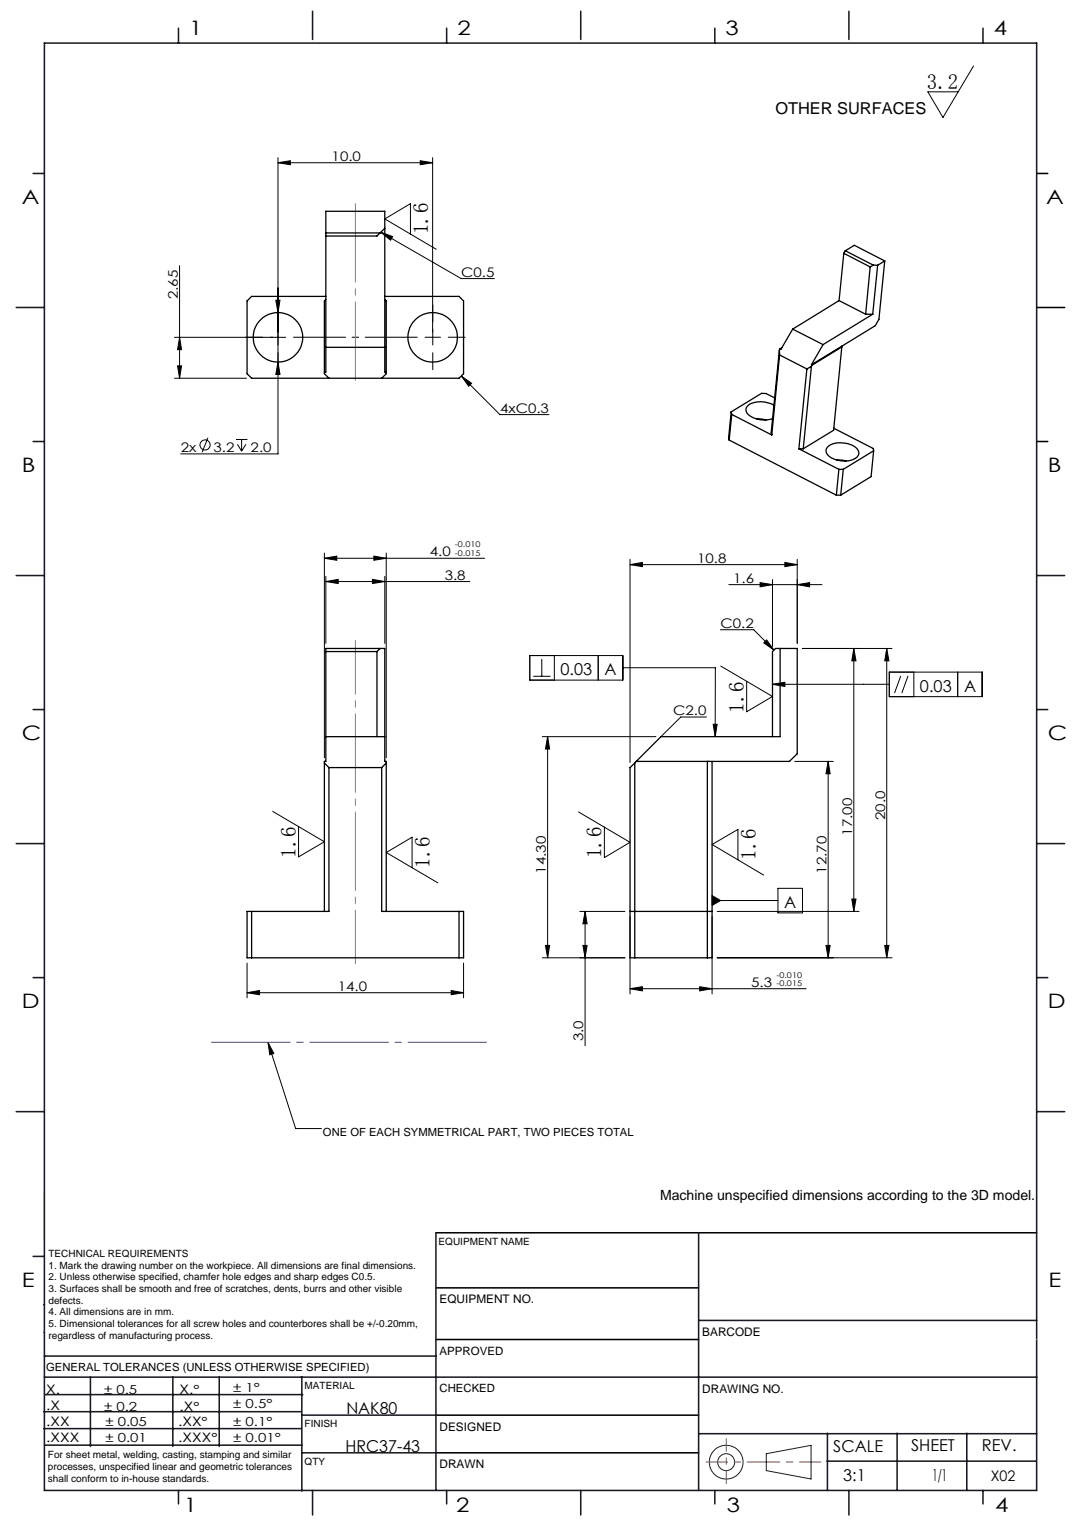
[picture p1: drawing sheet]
<svg xmlns="http://www.w3.org/2000/svg" width="210mm" height="297mm" viewBox="0 0 210 297" stroke-linecap="round" stroke-linejoin="round" font-family="sans-serif">
<g fill="none" stroke="#000" stroke-width=".19">
<path d="M188.8 12.8l-6 10-2.9-5h5.9M53.9 31.6l2.4-.4v.8zM53.9 30.6v57.4h-18.9M53.9 31.6h30M81.5 31.2l2.4 .4-2.4 .4zM83.9 30.6v33.8M34.8 51.5v21.9M53.5 58.2h.8l-.4 2.4zM73.8 45l2.3 .9-.4 .7zM73.8 45l15.6 9h6.4M79.6 45.4v-5.9l-5 3 10 5.9M33.8 73.4h14"/>
<path d="M34.4 71h.8l-.4 2.4zM34.8 65.4l.4 2.4h-.8zM53.9 70.2l.4 2.4h-.8zM55.4 65.4h-21.6M89.5 73l1.9 1.4-.5 .5zM89.5 73l7.4 7.4h9.5M40.3 84.9l-1.1 2.8M45.8 85.3h2.2M46 86.2l.8 1.3M46.8 85.3v2.2M47.7 86.2l-.9 1.3M62.9 108.3l2.4-.4v.8z"/>
<path d="M62.9 107.3v39.7M62.9 108.3h31.1M63.2 112.8l2.4-.4v.8zM63.2 111.8v13M63.2 112.8h27.9M72.2 112.4l2.4 .4-2.4 .4zM72.5 107.9l2.4 .4-2.4 .4zM74.6 111.8v13M74.9 107.3v39.7M122.2 109.5l2.4-.4v.8zM122.2 108.5v39.4M122.2 109.5h32.4"/>
<path d="M141.3 113.4h18.1M147.4 113l2.4 .4-2.4 .4zM149.8 112.4v13M152.2 109.1l2.4 .4-2.4 .4zM154.6 108.5v16.3M154.6 113.4l2.4-.4v.8zM102.7 127.2h18.1v4.7h-18.1zM103.4 131.2h3.4M105.1 127.8v3.4M107.5 127.2v4.7M116 127.2v4.7M120.8 129.5h17.9v13.4"/>
<path d="M137 139.1h-5l-3.8 3.8M139.7 122.2h6.5l3.9 3.9M139.8 129.2l10 5.9-5 3v-5.9M148.1 124.7l.6-.6 1.4 2zM149.8 132.7l2.4-.3v.8zM149.8 132.7h22.6M155.6 125.8h17.4M165.6 125.8l.4 2.4h-.8zM165.6 125.8v51M171.9 125.8l.5 2.4h-.8zM171.9 125.8v60M172.4 130.4h18.1v4.7h-18.1z"/>
<path d="M174.7 131.1l-1.2 3.3M176.1 131.1l-1.2 3.3M177.2 130.4v4.7M185.7 130.4v4.7M52.9 157.4l10 5.9-5 2.9v-5.9M105.2 142.9h22M106.2 142.9l.4 2.4h-.8zM106.2 142.9v42.9M112.2 157.5l10 5.9-5 3v-6M138.3 140.5h.8l-.4 2.4zM154.1 147.7h7.5M160.6 147.7l.4 2.4h-.8z"/>
<path d="M160.6 147.7v38.1M79.9 168.3v-5.9l-5 3 10 5.9M112.4 176.8h8.8M113.5 176.8l.3 2.4h-.8zM113.5 176.8v26.1M122.2 177.8v15M138.1 173.7l1.6 1-1.6 .9zM138.1 177.8v15M138.1 174.7h12.7M139.1 176.8h27.5M143.1 166.8v-5.9l-5 2.9 10 6M150.8 172.3h4.8v4.8h-4.8z"/>
<path d="M165.2 174.4h.8l-.4 2.4zM47.9 192.6l2.4-.4v.8zM47.9 186.8v6.8M47.9 192.6h42M87.5 192.2l2.4 .4-2.4 .4zM89.9 186.8v6.8M105.8 183.4h.8l-.4 2.4zM113 183.4h.8l-.3 2.4zM121.2 185.8h-16M122.2 191.8l2.4-.4v.8zM122.2 191.8h34.1M135.7 191.4l2.4 .4-2.4 .4z"/>
<path d="M139.1 185.8h33.9M160.2 183.4h.8l-.4 2.4zM171.6 183.4h.8l-.5 2.4zM52 202.2l5.3 16.7h5M52 202.2l1.1 2.2-.8 .2z"/>
<circle cx="39.8" cy="86.3" r=".98"/>
</g>
<g fill="none" stroke="#191924" stroke-width=".19">
<path d="M8.6 231.2v9.4M148.6 282l8.7-1.6v6.5l-8.7-1.6z"/>
<circle cx="140.8" cy="283.7" r="3.3"/>
<circle cx="140.8" cy="283.7" r="1.64"/>
</g>
<path d="M50.9 65.4h-3.3M53.9 62.4v-3.3M53.9 68.4v3.3M83.9 65.4v-1.5M83.9 65.4h-1.5M83.9 65.4v1.5M83.9 65.4h1.5M83.9 62.4v-3.3M83.9 68.4v3.3M86.9 65.4h3.3" fill="none" stroke="#000" stroke-width=".19" stroke-dasharray="15.2 1.3 1.3 1.3"/>
<path d="M56.9 65.4h24" fill="none" stroke="#000" stroke-width=".19" stroke-dasharray="15.2 1.3 1.3 1.3" stroke-dashoffset="5.1"/>
<path d="M68.9 124.3v62.7" fill="none" stroke="#808080" stroke-width=".19" stroke-dasharray="15.2 1.3 1.3 1.3" stroke-dashoffset="4.8"/>
<path d="M68.9 74.8v-36.3" fill="none" stroke="#808080" stroke-width=".19" stroke-dasharray="15.2 1.3 1.3 1.3" stroke-dashoffset="-1"/>
<path d="M201 33.7h2.2M201 59.7h5.4M201 85.7h2.2M84.5 239.1h116.5M84.6 259.9h50.9M84.6 249.8h50.9M84.6 274.5h50.9M84.5 281.8h51" fill="none" stroke="#000" stroke-width=".3"/>
<path d="M136.9 283.6h22.3" fill="none" stroke="#f00" stroke-width=".19" stroke-dasharray="6.3 1.3 1.3 1.3" stroke-dashoffset="2.2"/>
<path d="M140.8 287.8v-8.7" fill="none" stroke="#f00" stroke-width=".19" stroke-dasharray="6.3 1.3 1.3 1.3" stroke-dashoffset="3.9"/>
<g fill="none" stroke="#191924" stroke-width=".3">
<path d="M8.6 8.4h192.4v280.7h-192.4zM34.6 5.5v2.9M60.6 2.2v5.5M86.6 5.5v2.9M112.6 2.2v5.5M138.6 5.5v2.9M164.6 2.2v5.5M190.6 5.5v2.9M6.4 33.7h2.2M3.1 59.7h5.5M6.4 85.7h2.2M3.1 111.7h5.5"/>
<path d="M201 111.7h5.4M6.4 137.7h2.2M201 137.7h2.2M3.1 163.7h5.5M201 163.7h5.4M6.4 189.6h2.2M201 189.6h2.2M3.1 215.6h5.5M201 215.6h5.4M84.5 239.1v50M135.5 239.1v50M6.4 243.7h2.2"/>
<path d="M8.5 253.1h.1M8.6 258.5h.1M135.5 256.1h65.5M8.5 277.1h49.9M8.5 273.9h49.9M8.6 267.2h192.4M8.6 263.1h75.9M8.8 270.5h49.9M17.5 267.2v13.4M33.5 267.2v13.4M42.5 267.2v13.4M58.5 267.2v22"/>
<path d="M58.6 274.5h26M135.5 278.1h65.5M160.4 278v11.1M174 278v11.1M187.5 278v11.1M8.8 280.3h49.7M34.6 289.1v2.6M58.5 281.8h26M60.6 289.1v4.8M86.6 289.1v2.6M112.6 289.1v4.8M138.6 289.1v2.6"/>
<path d="M160.4 283.5h40.5M164.6 289.1v4.8M190.6 289.1v2.6"/>
</g>
<path d="M201 259.9h.1" fill="none" stroke="#c0c0c0" stroke-width=".19"/>
<path d="M39.9 202.2h55.6" fill="none" stroke="#00f" stroke-width=".19" stroke-dasharray="15.2 1.3 1.3 1.3" stroke-dashoffset="-1.1"/>
<g fill="#000">
<path d="M52 202.2l1.1 2.2-.8 .2z"/>
<path d="M154.6 113.4l2.4-.4v.8zM147.4 113l2.4 .4-2.4 .4z"/>
<path d="M149.8 132.7l2.4-.3v.8zM138.3 140.5h.8l-.4 2.4zM138.1 173.7l1.6 1-1.6 .9z"/>
<path d="M106.2 142.9l.4 2.4h-.8zM105.8 183.4h.8l-.4 2.4z"/>
<path d="M47.9 192.6l2.4-.4v.8zM87.5 192.2l2.4 .4-2.4 .4zM63.2 112.8l2.4-.4v.8zM72.2 112.4l2.4 .4-2.4 .4zM62.9 108.3l2.4-.4v.8zM72.5 107.9l2.4 .4-2.4 .4zM122.2 191.8l2.4-.4v.8zM135.7 191.4l2.4 .4-2.4 .4zM148.1 124.7l.6-.6 1.4 2zM122.2 109.5l2.4-.4v.8zM152.2 109.1l2.4 .4-2.4 .4zM53.9 31.6l2.4-.4v.8zM81.5 31.2l2.4 .4-2.4 .4zM89.5 73l1.9 1.4-.5 .5zM73.8 45l2.3 .9-.4 .7zM53.5 58.2l.4 2.4 .4-2.4zM53.9 70.2l-.4 2.4h.8z"/>
<path d="M171.6 183.4h.8l-.5 2.4zM171.9 125.8l.5 2.4h-.8zM160.2 183.4h.8l-.4 2.4zM160.6 147.7l.4 2.4h-.8zM113 183.4h.8l-.3 2.4zM113.5 176.8l.3 2.4h-.8zM165.2 174.4h.8l-.4 2.4zM165.6 125.8l.4 2.4h-.8zM34.4 71h.8l-.4 2.4zM34.8 65.4l.4 2.4h-.8z"/>
</g>
<g fill="none" stroke="#000" stroke-width=".25">
<path d="M63.2 57.5h-14.4l-.9 .9v14.1l.9 .9h40.2l.9-.9v-14.1l-.9-.9h-14.4M63.2 58.1l-.3 .3v14.1l.9 .9M63.2 45.2h10.5M73.7 45.2l-.6 .6h-9.9M74.6 58.1l.3 .3v14.1l-.9 .9M74.6 44.3l-.9 .9M162.7 58.3l5.2 2.7M162.7 58.3l-9 5.5M163.6 49.1l5.1 2.7M163.6 49.1l-.9 9.2M163.9 48.6l1.8-1 5.9 3M163.9 48.6l5.4 2.8"/>
<path d="M163.9 48.6l-.3 .5M168.7 51.8l-.8 9.2M169.3 51.4l-.6 .4M169.3 51.4l.9 .1M170.2 51.5l-1 9.5M171.6 50.6l-1.2 11.3-.7 1.3-12.4 7.6M171.6 50.6l-1.4 .9M62.9 72.2h.3v-31.2h11.4v31.2h.3M63.2 67.4h11.4M141.8 79.9l.1 .5M141.8 79.9l-.5 5 .1 .5M150.1 78.6a4.9 4.9 0 0 0-5 0 1.25 1.25 0 0 0 .4 2.1 5.3 5.3 0 0 0 4.3 .5"/>
<path d="M150.2 77.2l-1.7-.9h-.8l-5.9 3.6M151.1 67.9l.1 1M151.1 67.9l-1.6 16 .1 .5M151.2 68.9l-1.6 15.5M151.2 68.9l5.3 2.7M151.3 67.7l-.2 .2M151.6 67.4l-.3 .3M153.7 63.8l-2.3 3.9h-.1M153.7 63.8l5.9 3M156.5 71.6l-1.6 15.5M157.3 70.8h.2M157.3 71.1l-.8 .5"/>
<path d="M157.3 71.1l-1.5 16M157.5 70.8l-.2 .3M159.6 66.8l-2.3 4M163.2 67.3l-5.7 3.5M163.2 67.3l-1.6 16.2-5.8 3.6M163.2 67.2v.1M167.9 61h1.3M169.2 61l-9.6 5.8M141.4 85.4l20.8 10.7M141.9 80.4l-.5 5M141.9 80.4l7.7 4M146.8 81.3l1.8 .2"/>
<path d="M154.9 87.1l7.8 3.9M154.9 87.1h.9M160.4 86.7a4.7 4.7 0 0 1 5.9 .5 1.34 1.34 0 0 1-1.1 2 4.8 4.8 0 0 1-4.8-1.1l-.2-.7zM161.7 83.1l7.6 3.9 .1 .5M162.2 96.1h.8M162.3 89.2l1.8 .2M162.7 91l-.5 5.1M162.7 91h.8M163.5 91l-.5 5.1M169.4 87.5l-5.9 3.5M169.4 87.5l-.5 5-5.9 3.6M63.2 126.4h9.9"/>
<path d="M73.1 126.4v16.5M73.7 125.8l-.6 .6M151.3 125.8v17.1h-23.1l-4.8 4.8M62.9 148l.9 .9M63.2 142.9h11.4M63.8 148.9v27.9h-15.9v9h42v-9h-15.9v-27.9M63.8 148.9h10.2M74.9 148l-.9 .9M123.1 148v37.8M123.4 147.7l-.3 .3M137.2 147.7v38.1M138.1 147.7v38.1h-15.9v-36.9l.9-.9"/>
<path d="M149.8 142.9v-16.5l.6-.6h4.2v20.4l-1.5 1.5h-29.7M48.8 176.8v9M62.9 176.8v-29.1h.3v-21.9h11.4v21.9h.3v29.1M89 176.8v9M122.2 176.8h15.9"/>
<circle cx="53.9" cy="65.4" r="4.8"/>
<circle cx="83.9" cy="65.4" r="4.8"/>
</g>
<g font-size="4.1">
<text x="179.7" y="17.2">3.2</text>
<text x="83.1" y="45.4" transform="rotate(-90 83.1 45.4)">1.6</text>
<text x="144.2" y="138.2" transform="rotate(-90 144.2 138.2)">1.6</text>
<text x="57.3" y="166.4" transform="rotate(-90 57.3 166.4)">1.6</text>
<text x="116.6" y="166.5" transform="rotate(-90 116.6 166.5)">1.6</text>
<text x="146.5" y="166.8" transform="rotate(-90 146.5 166.8)">1.6</text>
<text x="83.4" y="168.3" transform="rotate(-90 83.4 168.3)">1.6</text>
</g>
<g font-size="3.9">
<text x="36.7" y="6.9">1</text>
<text x="88.7" y="6.9">2</text>
<text x="140.7" y="6.9">3</text>
<text x="192.7" y="6.9">4</text>
<text x="4.2" y="39.5">A</text>
<text x="202.9" y="39.5">A</text>
<text x="4.2" y="91.5">B</text>
<text x="203.2" y="91.5">B</text>
<text x="4.2" y="143.5">C</text>
<text x="203.2" y="143.5">C</text>
<text x="4.2" y="195.5">D</text>
<text x="203.2" y="195.5">D</text>
<text x="4.2" y="249.6">E</text>
<text x="203.3" y="249.6">E</text>
<text x="35.7" y="293.4">1</text>
<text x="88.4" y="293.4">2</text>
<text x="141" y="293.4">3</text>
<text x="193" y="293.4">4</text>
</g>
<g font-size="3.2">
<text x="150.4" y="22.2">OTHER SURFACES</text>
<text x="108.7" y="131">0.03</text>
<text x="117.2" y="131">A</text>
<text x="178.4" y="134.2">0.03</text>
<text x="186.9" y="134.2">A</text>
<text x="152.1" y="176.1">A</text>
<text x="67.2" y="274.2">NAK80</text>
<text x="67" y="281.7">HRC37-43</text>
<text x="161.6" y="281.7">SCALE</text>
<text x="176.7" y="281.5">SHEET</text>
<text x="190.4" y="281.5">REV.</text>
<text x="163.5" y="287.3">3:1</text>
<text x="180.8" y="287.3">1/1</text>
</g>
<text font-size="2.8" x="192.1" y="287.3">X02</text>
<text font-size="2.7" x="128" y="232.7">Machine unspecified dimensions according to the 3D model.</text>
<g font-size="2.6">
<text x="64.3" y="31.2">10.0</text>
<text x="89.4" y="53.7">C0.5</text>
<text x="34.5" y="58" transform="rotate(-90 34.5 58)">2.65</text>
<text x="97" y="80.1">4xC0.3</text>
<text x="35" y="87.7">2x</text>
<text x="41.4" y="87.7">3.2</text>
<text x="48.6" y="87.7">2.0</text>
<text x="83.3" y="107.9">4.0</text>
<text x="86.2" y="112.4">3.8</text>
<text x="135.2" y="109.1">10.8</text>
<text x="142.2" y="113">1.6</text>
<text x="139.7" y="121.8">C0.2</text>
<text x="130.5" y="138.7">C2.0</text>
<text x="171.6" y="159.1" transform="rotate(-90 171.6 159.1)">20.0</text>
<text x="165.2" y="162.1" transform="rotate(-90 165.2 162.1)">17.00</text>
<text x="105.8" y="169.5" transform="rotate(-90 105.8 169.5)">14.30</text>
<text x="160.2" y="169.5" transform="rotate(-90 160.2 169.5)">12.70</text>
<text x="145.7" y="191.4">5.3</text>
<text x="65.5" y="192.2">14.0</text>
<text x="113.1" y="202" transform="rotate(-90 113.1 202)">3.0</text>
</g>
<g font-size="2.5">
<text x="8.9" y="273.6">.X</text>
<text x="8.9" y="270.4">X.</text>
<text x="34.8" y="273.7">.X°</text>
<text x="34.8" y="270.5">X.°</text>
<text x="9" y="276.7">.XX</text>
<text x="9" y="279.7">.XXX</text>
<text x="34.5" y="276.7">.XX°</text>
<text x="34.6" y="279.8">.XXX°</text>
</g>
<g font-size="2.4">
<text x="45.2" y="270">± 1°</text>
<text x="20.2" y="270.4">± 0.5</text>
<text x="20.2" y="273.7">± 0.2</text>
<text x="45.2" y="273.2">± 0.5°</text>
<text x="20.4" y="279.7">± 0.01</text>
<text x="20.4" y="276.7">± 0.05</text>
<text x="45.2" y="276.7">± 0.1°</text>
<text x="45.2" y="279.7">± 0.01°</text>
</g>
<g font-size="2.3">
<text x="85.2" y="252.9">EQUIPMENT NO.</text>
<text x="136.2" y="259.2">BARCODE</text>
<text x="136.2" y="270.2">DRAWING NO.</text>
<text x="85.2" y="277.6">DESIGNED</text>
<text x="85.2" y="284.9">DRAWN</text>
</g>
<g font-size="2.2">
<text x="62.6" y="220.4">ONE OF EACH SYMMETRICAL PART, TWO PIECES TOTAL</text>
<text x="85.2" y="262.8">APPROVED</text>
<text x="8.9" y="265.9">GENERAL TOLERANCES (UNLESS OTHERWISE SPECIFIED)</text>
<text x="85.2" y="270.1">CHECKED</text>
</g>
<g font-size="1.9">
<text x="9.4" y="243.9">TECHNICAL REQUIREMENTS</text>
<text x="85.1" y="241.5">EQUIPMENT NAME</text>
<text x="9.4" y="246.1">1. Mark the drawing number on the workpiece. All dimensions are final dimensions.</text>
<text x="9.4" y="248.4">2. Unless otherwise specified, chamfer hole edges and sharp edges C0.5.</text>
<text x="9.4" y="250.7">3. Surfaces shall be smooth and free of scratches, dents, burrs and other visible</text>
<text x="9.4" y="252.9">defects.</text>
<text x="9.4" y="255.2">4. All dimensions are in mm.</text>
<text x="9.4" y="257.4">5. Dimensional tolerances for all screw holes and counterbores shall be +/-0.20mm,</text>
<text x="9.4" y="259.7">regardless of manufacturing process.</text>
<text x="59.1" y="269.5">MATERIAL</text>
<text x="59.1" y="276.9">FINISH</text>
<text x="9.3" y="282.9">For sheet metal, welding, casting, stamping and similar</text>
<text x="9.3" y="285.2">processes, unspecified linear and geometric tolerances</text>
<text x="9.3" y="287.4">shall conform to in-house standards.</text>
<text x="59.1" y="284.2">QTY</text>
</g>
<g font-size="1.5">
<text x="88.2" y="106.1">-0.010</text>
<text x="88.2" y="107.8">-0.015</text>
<text x="150.6" y="189.6">-0.010</text>
<text x="150.6" y="191.4">-0.015</text>
</g>
</svg>
